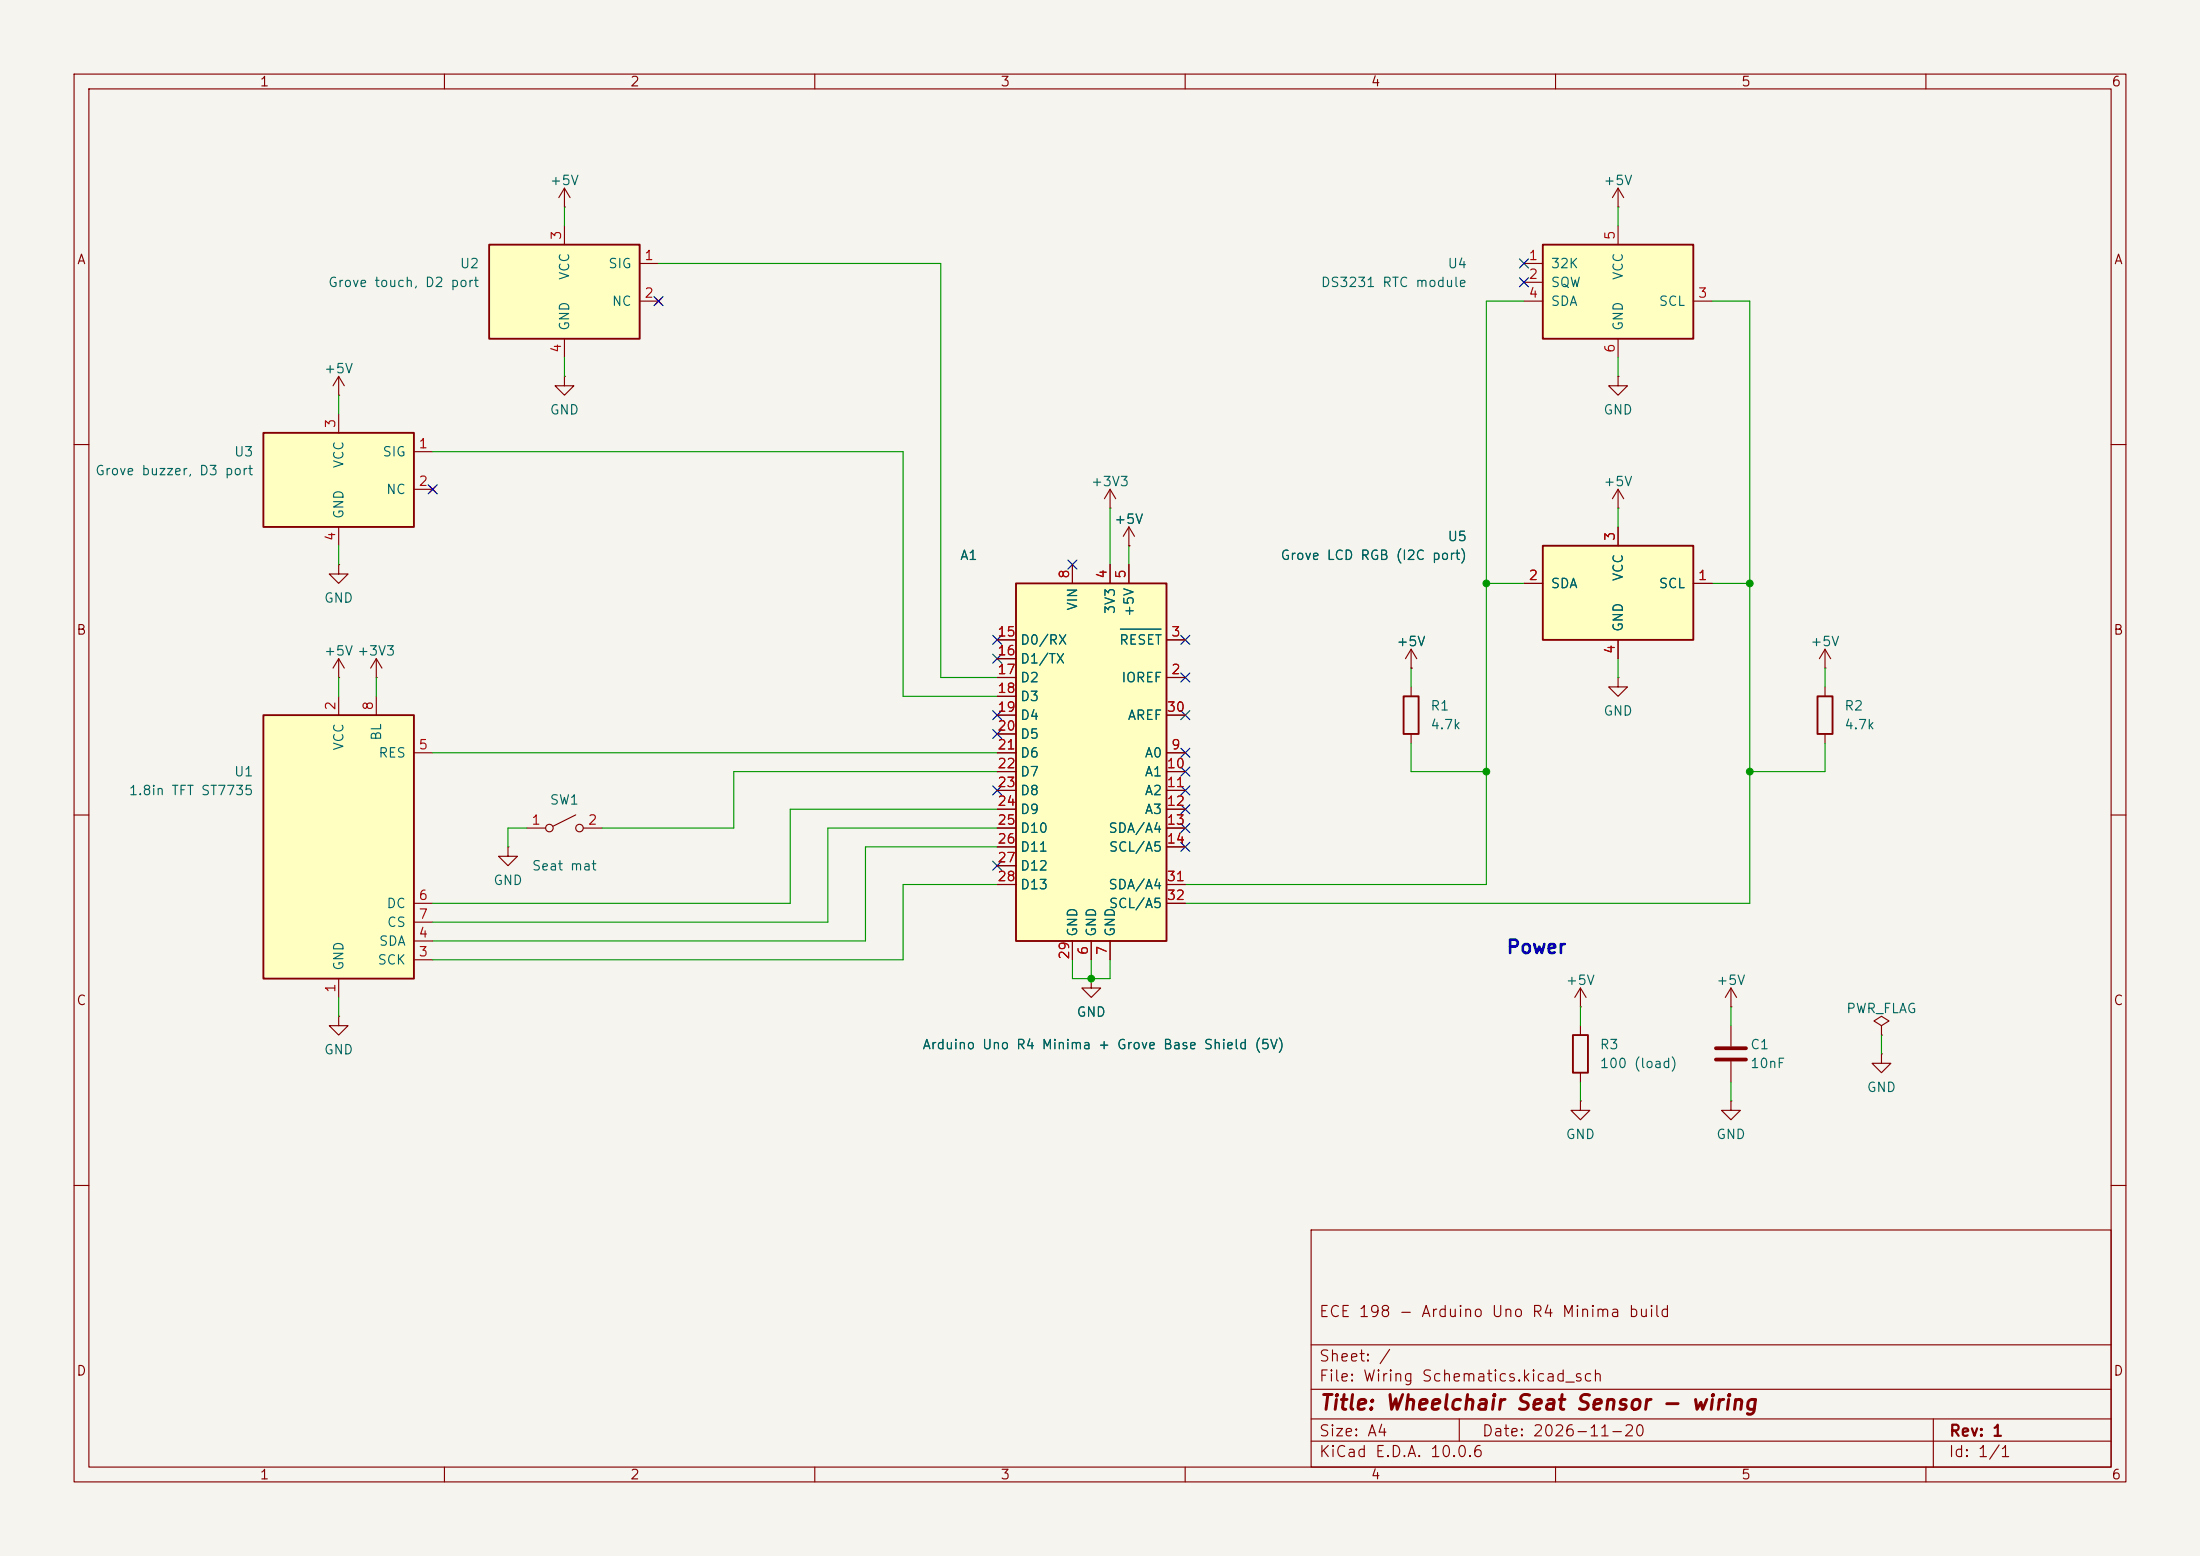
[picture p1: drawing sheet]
<svg xmlns="http://www.w3.org/2000/svg" width="297mm" height="210mm" viewBox="0 0 297 210" stroke-linecap="round" stroke-linejoin="round" font-family="sans-serif">
<path d="M0 0h297v210h-297z" fill="#f5f4ef" stroke="#f5f4ef" stroke-width=".14"/>
<g fill="none" stroke="#840000" stroke-width=".15">
<path d="M10 10h277v190h-277zM12 12h273v186h-273zM60 10v2M110 10v2M160 10v2M210 10v2M260 10v2M10 60h2M45.7 76.2v1.3h1.3l-1.3 1.2-1.3-1.2h1.3M45.7 76.2h.1M285 60h2M10 110h2"/>
<path d="M285 110h2M213.4 135.9h.1M213.4 133.4l-.8 1.2M213.4 133.4l.7 1.2M213.4 133.4v2.5M10 160h2M177 166h108v32h-108zM285 160h2M60 198v2M110 198v2M160 198v2M177 194.5h108"/>
<path d="M177 191.5h108M177 187.5h108M177 181.5h108M197 191.5v3M210 198v2M260 198v2M261 191.5v6.5"/>
</g>
<path d="M66 33h20.4v12.7h-20.4z" fill="#ffffc2"/>
<path d="M66 33h20.4v12.7h-20.4z" fill="none" stroke="#840000" stroke-width=".25"/>
<g fill="none" stroke="#840000" stroke-width=".15">
<path d="M76.2 27.9h.1M76.2 25.4v2.5M76.2 30.5v2.5M76.2 25.4l-.8 1.3M76.2 25.4l.8 1.3M86.4 35.6h2.5M45.7 53.3h.1M45.7 50.8l-.7 1.3M45.7 50.8l.8 1.3M45.7 50.8v2.5M76.2 45.7v2.6M86.4 40.6h2.5"/>
<path d="M88.5 40.3l.8 .7M89.3 40.3l-.8 .7M45.7 91.4h.1M45.7 88.9v2.5M45.7 88.9l-.7 1.3M45.7 88.9l.8 1.3"/>
</g>
<path d="M137.2 78.7h20.3v48.3h-20.3z" fill="#ffffc2"/>
<path d="M137.2 78.7h20.3v48.3h-20.3z" fill="none" stroke="#840000" stroke-width=".25"/>
<g fill="none" stroke="#840000" stroke-width=".15">
<path d="M144.8 76.2v2.5M149.9 76.2v2.5M152.4 76.2v2.5M134.6 91.4h2.6M134.6 86.4h2.6M134.6 88.9h2.6M134.6 94h2.6M134.6 96.5h2.6M134.6 99.1h2.6M157.5 91.4h2.5M157.5 86.4h2.5M157.5 96.5h2.5"/>
<path d="M134.6 101.6h2.6M134.6 104.1h2.6M134.6 106.7h2.6M134.6 109.2h2.6M134.6 111.8h2.6M134.6 114.3h2.6M134.6 116.8h2.6M134.6 119.4h2.6M157.5 101.6h2.5M157.5 104.1h2.5M157.5 106.7h2.5M157.5 109.2h2.5"/>
<path d="M157.5 111.8h2.5M157.5 114.3h2.5M157.5 119.4h2.5M144.8 127v2.5M147.3 132.1v1.3h1.3l-1.3 1.2-1.3-1.2h1.3M147.3 132.1h.1M147.3 127v2.5M149.9 127v2.5M157.5 121.9h2.5"/>
</g>
<path d="M151.3 84.9h5.4" fill="none" stroke="#006464" stroke-width=".15"/>
<path d="M35.6 96.5h20.3v35.6h-20.3z" fill="#ffffc2"/>
<path d="M35.6 96.5h20.3v35.6h-20.3zM189.5 94h2v5.1h-2z" fill="none" stroke="#840000" stroke-width=".25"/>
<g fill="none" stroke="#840000" stroke-width=".15">
<path d="M218.4 27.9h.1M218.4 25.4l-.7 1.3M218.4 25.4l.8 1.3M218.4 25.4v2.5M45.7 94v2.5M50.8 91.4h.1M50.8 88.9v2.5M50.8 94v2.5M50.8 88.9l-.8 1.3M50.8 88.9l.8 1.3M190.5 92.7v1.3M190.5 99.1v1.2"/>
<path d="M246.4 90.2h.1M246.4 87.6l-.8 1.3M246.4 87.6l.7 1.3M246.4 87.6v2.6M55.9 101.6h2.5M68.6 114.3v1.3h1.2l-1.2 1.2-1.3-1.2h1.3M68.6 114.3h.1M71.1 111.8h2.6M77.7 110l-3 1.5M78.7 111.8h2.6M45.7 137.2v1.2h1.3l-1.3 1.3-1.3-1.3h1.3M45.7 137.2h.1"/>
<path d="M45.7 132.1v2.5M55.9 129.5h2.5M55.9 127h2.5M55.9 121.9h2.5M55.9 124.5h2.5"/>
<circle cx="74.2" cy="111.8" r=".51"/>
<circle cx="78.2" cy="111.8" r=".51"/>
</g>
<path d="M208.3 33h20.3v12.7h-20.3z" fill="#ffffc2"/>
<path d="M208.3 33h20.3v12.7h-20.3z" fill="none" stroke="#840000" stroke-width=".25"/>
<g fill="none" stroke="#840000" stroke-width=".15">
<path d="M205.7 35.6h2.6M205.7 38.1h2.6M218.4 30.5v2.5M76.2 50.8v1.3h1.3l-1.3 1.2-1.3-1.2h1.3M76.2 50.8h.1M205.7 40.6h2.6M218.4 45.7v2.6M228.6 40.6h2.5M149.9 68.6h.1M149.9 66l-.8 1.3M149.9 66l.7 1.3M149.9 66v2.6"/>
<path d="M152.4 73.7h.1M152.4 71.1l-.8 1.3M152.4 71.1l.8 1.3M152.4 71.1v2.6M218.4 68.6h.1M218.4 66v2.6M218.4 66l-.7 1.3M218.4 66l.8 1.3M190.5 90.2h.1M190.5 87.6l-.8 1.3M190.5 87.6l.8 1.3M190.5 87.6v2.6"/>
</g>
<path d="M208.3 73.7h20.3v12.7h-20.3z" fill="#ffffc2"/>
<path d="M208.3 73.7h20.3v12.7h-20.3z" fill="none" stroke="#840000" stroke-width=".25"/>
<path d="M218.4 50.8v1.3h1.3l-1.3 1.2-1.2-1.2h1.2M218.4 50.8h.1M205.7 78.7h2.6M218.4 71.1v2.6M228.6 78.7h2.5M218.4 91.4v1.3h1.3l-1.3 1.3-1.2-1.3h1.2M218.4 91.4h.1M218.4 86.4v2.5" fill="none" stroke="#840000" stroke-width=".15"/>
<path d="M35.6 58.4h20.3v12.7h-20.3z" fill="#ffffc2"/>
<path d="M35.6 58.4h20.3v12.7h-20.3zM245.4 94h2v5.1h-2zM212.3 139.7h2.1v5.1h-2.1z" fill="none" stroke="#840000" stroke-width=".25"/>
<g fill="none" stroke="#840000" stroke-width=".15">
<path d="M45.7 55.9v2.5M45.7 71.1v2.6M55.9 61h2.5M55.9 66h2.5M58 65.7l.8 .7M58.8 65.7l-.8 .7M144.8 76.2v2.5M149.9 76.2v2.5M152.4 73.7h.1M152.4 76.2v2.5M205.7 78.7h2.6M218.4 71.1v2.6"/>
<path d="M228.6 78.7h2.5M134.6 91.4h2.6M134.6 86.4h2.6M134.6 88.9h2.6M134.6 94h2.6M134.6 96.5h2.6M134.6 99.1h2.6M157.5 91.4h2.5M157.5 86.4h2.5M157.5 96.5h2.5M190.5 90.2h.1M218.4 86.4v2.5"/>
<path d="M246.4 92.7v1.3M246.4 99.1v1.2M134.6 101.6h2.6M134.6 104.1h2.6M134.6 106.7h2.6M134.6 109.2h2.6M134.6 111.8h2.6M134.6 114.3h2.6M134.6 116.8h2.6M134.6 119.4h2.6M157.5 101.6h2.5M157.5 104.1h2.5"/>
<path d="M157.5 106.7h2.5M157.5 109.2h2.5M157.5 111.8h2.5M157.5 114.3h2.5M157.5 119.4h2.5M144.8 127v2.5M147.3 132.1h.1M147.3 127v2.5M149.9 127v2.5M157.5 121.9h2.5M213.4 138.4v1.3M233.7 135.9h.1"/>
<path d="M233.7 133.4l-.8 1.2M233.7 133.4l.7 1.2M233.7 133.4v2.5M233.7 138.4v2.8M254 138.4l1-.6-1-.6-1 .6 1 .6v1.3M254 139.7h.1M213.4 148.6v1.3h1.2l-1.2 1.2-1.3-1.2h1.3M213.4 148.6h.1M213.4 144.8v1.3M233.7 148.6v1.3h1.2l-1.2 1.2-1.3-1.2h1.3M233.7 148.6h.1M233.7 143.3v2.8"/>
<path d="M254 142.2v1.3h1.3l-1.3 1.3-1.3-1.3h1.3M254 142.2h.1"/>
</g>
<path d="M231.6 141.5h4.1M231.6 143h4.1" fill="none" stroke="#840000" stroke-width=".51"/>
<g fill="none" stroke="#009600" stroke-width=".15">
<path d="M76.2 27.9v2.6M88.9 35.6h38.1v55.8h7.6M218.4 27.9v2.6M45.7 53.3v2.6M76.2 48.3v2.5M205.7 40.6h-5v78.8h-40.7M218.4 48.3v2.5M231.1 40.6h5.1v81.3h-76.2M45.7 73.7v2.5M58.4 61h63.5v33h12.7M149.9 68.6v7.6M152.4 73.7v2.5"/>
<path d="M200.7 78.7h5M218.4 68.6v2.5M231.1 78.7h5.1M45.7 91.4v2.6M50.8 91.4v2.6M190.5 90.2v2.5M218.4 88.9v2.5M246.4 90.2v2.5M58.4 101.6h76.2M71.1 111.8h-2.5v2.5M134.6 109.2h-27.9v12.7h-48.3M134.6 119.4h-12.7v10.1h-63.5"/>
<path d="M134.6 114.3h-17.8v12.7h-58.4M134.6 104.1h-35.5v7.7h-17.8M134.6 111.8h-22.8v12.7h-53.4M190.5 100.3v3.8h10.2M246.4 100.3v3.8h-10.2M45.7 134.6v2.6M144.8 129.5v2.6h5.1v-2.6M147.3 129.5v2.6M213.4 135.9v2.5M233.7 135.9v2.5M254 139.7v2.5M213.4 146.1v2.5"/>
<path d="M233.7 146.1v2.5"/>
</g>
<g fill="none" stroke="#000084" stroke-width=".15">
<path d="M205.1 37.5l1.2 1.2M205.1 35l1.2 1.2M206.3 37.5l-1.2 1.2M206.3 35l-1.2 1.2M88.3 40l1.2 1.2M89.5 40l-1.2 1.2M57.8 65.4l1.2 1.2M59 65.4l-1.2 1.2M144.2 75.6l1.2 1.2M145.4 75.6l-1.2 1.2M134 95.9l1.2 1.2M134 85.8l1.2 1.2"/>
<path d="M134 98.5l1.2 1.2M134 88.3l1.2 1.2M135.2 85.8l-1.2 1.2M135.2 95.9l-1.2 1.2M135.2 98.5l-1.2 1.2M135.2 88.3l-1.2 1.2M159.4 85.8l1.2 1.2M159.4 90.8l1.2 1.2M159.4 95.9l1.2 1.2M160.6 85.8l-1.2 1.2M160.6 90.8l-1.2 1.2M160.6 95.9l-1.2 1.2"/>
<path d="M134 106.1l1.2 1.2M134 116.2l1.2 1.2M135.2 106.1l-1.2 1.2M135.2 116.2l-1.2 1.2M159.4 108.6l1.2 1.2M159.4 106.1l1.2 1.2M159.4 113.7l1.2 1.2M159.4 111.2l1.2 1.2M159.4 103.5l1.2 1.2M159.4 101l1.2 1.2M160.6 108.6l-1.2 1.2M160.6 106.1l-1.2 1.2"/>
<path d="M160.6 113.7l-1.2 1.2M160.6 111.2l-1.2 1.2M160.6 103.5l-1.2 1.2M160.6 101l-1.2 1.2"/>
</g>
<path d="M151.3 84.9h5.4" fill="none" stroke="#006464" stroke-width=".15"/>
<g fill="#009600" stroke="#009600" stroke-width=".14">
<circle cx="147.3" cy="132.1" r=".46"/>
<circle cx="236.2" cy="78.7" r=".46"/>
<circle cx="200.7" cy="78.7" r=".46"/>
<circle cx="200.7" cy="104.1" r=".46"/>
<circle cx="236.2" cy="104.1" r=".46"/>
</g>
<text font-size="2" fill="#840000" x="178" y="190.8">Title: Wheelchair Seat Sensor - wiring</text>
<text font-size="1.8" fill="#0000c2" x="203.3" y="129.2">Power</text>
<g font-size="1.5" fill="#840000">
<text x="178" y="178.1">ECE 198 - Arduino Uno R4 Minima build</text>
<text x="178" y="184.1">Sheet: /</text>
<text x="178" y="186.8">File: Wiring Schematics.kicad_sch</text>
<text x="178" y="197">KiCad E.D.A. 10.0.6</text>
<text x="178" y="194.2">Size: A4</text>
<text x="200" y="194.2">Date: 2026-11-20</text>
<text x="263" y="197">Id: 1/1</text>
<text x="263" y="194.2">Rev: 1</text>
</g>
<g font-size="1.3" fill="#840000">
<text x="35" y="12">1</text>
<text x="85" y="12">2</text>
<text x="135" y="12">3</text>
<text x="185" y="12">4</text>
<text x="235" y="12">5</text>
<text x="285" y="12">6</text>
<text x="10.3" y="36">A</text>
<text x="285.3" y="36">A</text>
<text x="10.2" y="86">B</text>
<text x="285.2" y="86">B</text>
<text x="10.2" y="136">C</text>
<text x="285.2" y="136">C</text>
<text x="10.2" y="186">D</text>
<text x="285.2" y="186">D</text>
<text x="35" y="200">1</text>
<text x="85" y="200">2</text>
<text x="135" y="200">3</text>
<text x="185" y="200">4</text>
<text x="235" y="200">5</text>
<text x="285" y="200">6</text>
</g>
<g font-size="1.3" fill="#006464">
<text x="74.1" y="25.3">+5V</text>
<text x="216.4" y="25.3">+5V</text>
<text x="44.2" y="39.1">Grove touch, D2 port</text>
<text x="62" y="36.5">U2</text>
<text x="77.2" y="37.9" transform="rotate(-90 77.2 37.9)">VCC</text>
<text x="82" y="36.5">SIG</text>
<text x="82.5" y="41.6">NC</text>
<text x="178.2" y="39.1">DS3231 RTC module</text>
<text x="195.3" y="36.5">U4</text>
<text x="209.3" y="36.5">32K</text>
<text x="209.3" y="39.1">SQW</text>
<text x="209.3" y="41.6">SDA</text>
<text x="219.4" y="37.9" transform="rotate(-90 219.4 37.9)">VCC</text>
<text x="223.8" y="41.6">SCL</text>
<text x="77.2" y="44.7" transform="rotate(-90 77.2 44.7)">GND</text>
<text x="219.4" y="44.7" transform="rotate(-90 219.4 44.7)">GND</text>
<text x="43.7" y="50.7">+5V</text>
<text x="74.1" y="56.3">GND</text>
<text x="216.4" y="56.3">GND</text>
<text x="12.8" y="64.5">Grove buzzer, D3 port</text>
<text x="31.5" y="61.9">U3</text>
<text x="46.7" y="63.3" transform="rotate(-90 46.7 63.3)">VCC</text>
<text x="51.6" y="61.9">SIG</text>
<text x="147.2" y="65.9">+3V3</text>
<text x="216.4" y="65.9">+5V</text>
<text x="46.7" y="70.1" transform="rotate(-90 46.7 70.1)">GND</text>
<text x="52" y="67">NC</text>
<text x="150.3" y="71">+5V</text>
<text x="129.5" y="75.9">A1</text>
<text x="172.8" y="75.9">Grove LCD RGB (I2C port)</text>
<text x="195.3" y="73.4">U5</text>
<text x="43.7" y="81.7">GND</text>
<text x="145.7" y="82.5" transform="rotate(-90 145.7 82.5)">VIN</text>
<text x="150.8" y="83" transform="rotate(-90 150.8 83)">3V3</text>
<text x="153.4" y="83.3" transform="rotate(-90 153.4 83.3)">+5V</text>
<text x="209.3" y="79.7">SDA</text>
<text x="219.4" y="78.5" transform="rotate(-90 219.4 78.5)">VCC</text>
<text x="223.8" y="79.7">SCL</text>
<text x="43.7" y="88.8">+5V +3V3</text>
<text x="137.6" y="87.3">D0/RX</text>
<text x="137.6" y="89.9">D1/TX</text>
<text x="151" y="87.3">RESET</text>
<text x="188.4" y="87.5">+5V</text>
<text x="219.4" y="85.4" transform="rotate(-90 219.4 85.4)">GND</text>
<text x="244.3" y="87.5">+5V</text>
<text x="137.6" y="92.4">D2</text>
<text x="137.6" y="94.9">D3</text>
<text x="151.3" y="92.4">IOREF</text>
<text x="46.7" y="101.4" transform="rotate(-90 46.7 101.4)">VCC</text>
<text x="51.8" y="100.1" transform="rotate(-90 51.8 100.1)">BL</text>
<text x="137.6" y="97.5">D4</text>
<text x="137.6" y="100">D5</text>
<text x="152.1" y="97.5">AREF</text>
<text x="193" y="96.2">R1</text>
<text x="193" y="98.8">4.7k</text>
<text x="216.4" y="96.9">GND</text>
<text x="248.9" y="96.2">R2</text>
<text x="248.9" y="98.8">4.7k</text>
<text x="17.3" y="107.6">1.8in TFT ST7735</text>
<text x="31.5" y="105.1">U1</text>
<text x="51" y="102.6">RES</text>
<text x="137.6" y="102.6">D6</text>
<text x="137.6" y="105.1">D7</text>
<text x="137.6" y="107.6">D8</text>
<text x="154.4" y="102.6">A0</text>
<text x="154.4" y="105.1">A1</text>
<text x="154.4" y="107.6">A2</text>
<text x="74.1" y="108.9">SW1</text>
<text x="137.6" y="110.2">D9</text>
<text x="137.6" y="112.7">D10</text>
<text x="149.5" y="112.7">SDA/A4</text>
<text x="154.4" y="110.2">A3</text>
<text x="66.5" y="119.8">GND</text>
<text x="71.7" y="117.8">Seat mat</text>
<text x="137.6" y="115.3">D11</text>
<text x="137.6" y="117.8">D12</text>
<text x="149.6" y="115.3">SCL/A5</text>
<text x="52.1" y="122.9">DC</text>
<text x="52.2" y="125.4">CS</text>
<text x="137.6" y="120.3">D13</text>
<text x="149.5" y="120.3">SDA/A4</text>
<text x="149.6" y="122.9">SCL/A5</text>
<text x="46.7" y="131.1" transform="rotate(-90 46.7 131.1)">GND</text>
<text x="50.9" y="130.5">SCK</text>
<text x="51.1" y="128">SDA</text>
<text x="145.7" y="126.5" transform="rotate(-90 145.7 126.5)">GND</text>
<text x="148.3" y="126.5" transform="rotate(-90 148.3 126.5)">GND</text>
<text x="150.8" y="126.5" transform="rotate(-90 150.8 126.5)">GND</text>
<text x="145.3" y="137.5">GND</text>
<text x="211.3" y="133.3">+5V</text>
<text x="231.6" y="133.3">+5V</text>
<text x="249.2" y="137.1">PWR_FLAG</text>
<text x="43.7" y="142.6">GND</text>
<text x="124.4" y="141.9">Arduino Uno R4 Minima + Grove Base Shield (5V)</text>
<text x="215.9" y="141.9">R3</text>
<text x="236.2" y="141.9">C1</text>
<text x="215.9" y="144.5">100 (load)</text>
<text x="236.2" y="144.5">10nF</text>
<text x="251.9" y="147.7">GND</text>
<text x="211.3" y="154.1">GND</text>
<text x="231.6" y="154.1">GND</text>
</g>
<g font-size="1.3" fill="#a90000">
<text x="76.1" y="32.5" transform="rotate(-90 76.1 32.5)">3</text>
<text x="86.9" y="35.4">1</text>
<text x="206.3" y="35.4">1</text>
<text x="218.3" y="32.5" transform="rotate(-90 218.3 32.5)">5</text>
<text x="86.9" y="40.5">2</text>
<text x="206.3" y="38">2</text>
<text x="206.3" y="40.5">4</text>
<text x="229.1" y="40.5">3</text>
<text x="76.1" y="47.7" transform="rotate(-90 76.1 47.7)">4</text>
<text x="218.3" y="47.7" transform="rotate(-90 218.3 47.7)">6</text>
<text x="45.6" y="57.9" transform="rotate(-90 45.6 57.9)">3</text>
<text x="56.4" y="60.8">1</text>
<text x="56.4" y="65.9">2</text>
<text x="45.6" y="73.1" transform="rotate(-90 45.6 73.1)">4</text>
<text x="218.3" y="73.1" transform="rotate(-90 218.3 73.1)">3</text>
<text x="144.6" y="78.2" transform="rotate(-90 144.6 78.2)">8</text>
<text x="149.7" y="78.2" transform="rotate(-90 149.7 78.2)">4</text>
<text x="152.3" y="78.2" transform="rotate(-90 152.3 78.2)">5</text>
<text x="206.3" y="78.6">2</text>
<text x="229.1" y="78.6">1</text>
<text x="134.6" y="86.2">15</text>
<text x="134.6" y="88.8">16</text>
<text x="158" y="86.2">3</text>
<text x="218.3" y="88.4" transform="rotate(-90 218.3 88.4)">4</text>
<text x="45.6" y="96" transform="rotate(-90 45.6 96)">2</text>
<text x="50.7" y="96" transform="rotate(-90 50.7 96)">8</text>
<text x="134.6" y="91.3">17</text>
<text x="134.6" y="93.8">18</text>
<text x="158" y="91.3">2</text>
<text x="56.4" y="101.5">5</text>
<text x="134.6" y="96.4">19</text>
<text x="134.6" y="98.9">20</text>
<text x="134.6" y="101.5">21</text>
<text x="157.4" y="96.4">30</text>
<text x="158" y="101.5">9</text>
<text x="134.6" y="104">22</text>
<text x="134.6" y="106.5">23</text>
<text x="157.4" y="104">10</text>
<text x="157.4" y="106.5">11</text>
<text x="71.7" y="111.6">1</text>
<text x="79.3" y="111.6">2</text>
<text x="134.6" y="109.1">24</text>
<text x="134.6" y="111.6">25</text>
<text x="157.4" y="109.1">12</text>
<text x="157.4" y="111.6">13</text>
<text x="134.6" y="114.2">26</text>
<text x="134.6" y="116.7">27</text>
<text x="134.6" y="119.2">28</text>
<text x="157.4" y="114.2">14</text>
<text x="157.4" y="119.2">31</text>
<text x="56.4" y="121.8">6</text>
<text x="56.4" y="124.3">7</text>
<text x="157.4" y="121.8">32</text>
<text x="56.4" y="129.4">3</text>
<text x="56.4" y="126.9">4</text>
<text x="144.6" y="129.6" transform="rotate(-90 144.6 129.6)">29</text>
<text x="147.2" y="129" transform="rotate(-90 147.2 129)">6</text>
<text x="149.7" y="129" transform="rotate(-90 149.7 129)">7</text>
<text x="45.6" y="134.1" transform="rotate(-90 45.6 134.1)">1</text>
</g>
</svg>
